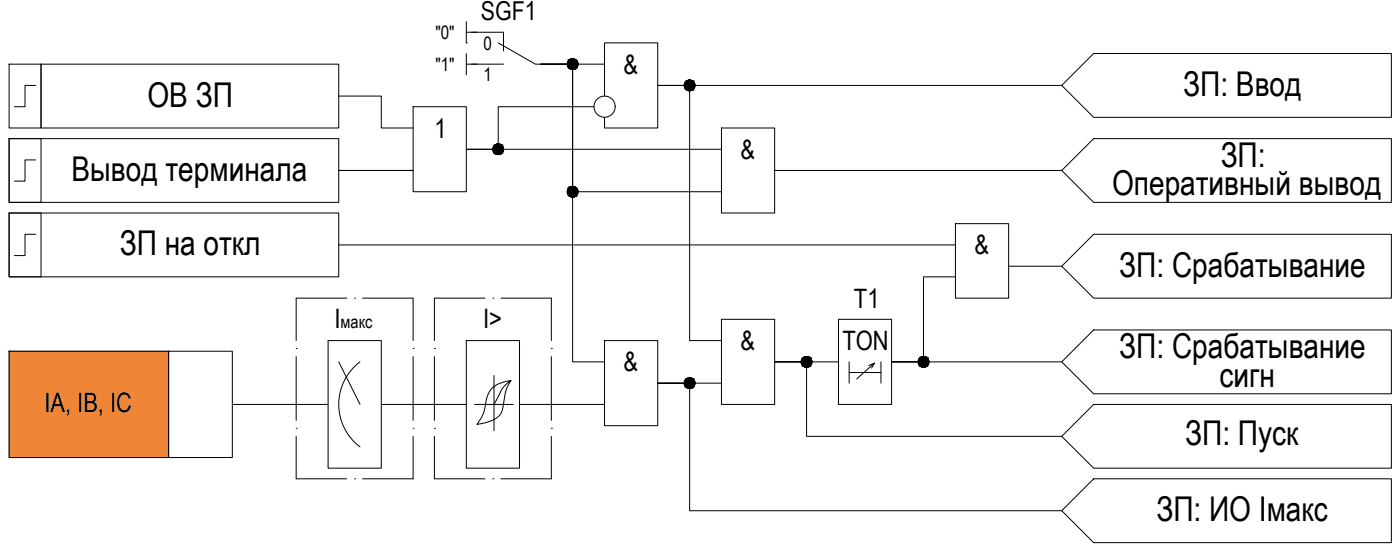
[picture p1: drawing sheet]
<svg xmlns="http://www.w3.org/2000/svg" width="574mm" height="225mm" viewBox="0 0 574 225" stroke-linecap="round" stroke-linejoin="round" font-family="sans-serif">
<!-- layer: 0 -->
<g fill="none" stroke="#000" stroke-width=".41">
<path d="M191.1 17.6h.1M191.1 13.2h4.4M191.1 8.9v8.7M3.7 26.3h13.1v26.2h-13.1zM14.6 35h-4.3v8.7h-4.4M16.8 26.3h122v26.2h-122zM138.8 39.4h17.5v13.1h13M191.1 21.9v8.8M191.1 26.3h4.4M221.6 26.3h13.1v122h13M221.6 26.3h13.1v52.3h61M221.6 26.3h26.1"/>
<path d="M247.7 39.4v-21.8h21.8v34.9h-21.8v-4.4M435.1 35h-165.6h13.1v104.6h13.1M448.2 21.9h122v26.2h-122l-13.1-13.1zM3.7 56.8h135.1v26.1h-135.1zM3.7 56.8h13.1v26.1h-13.1zM169.3 43.7h21.8v34.9h-21.8zM243.4 43.7h-39.2v17.5h-13.1h104.6M295.7 52.5h21.8v34.8h-21.8zM14.6 65.5h-4.3v8.7h-4.4M138.8 69.9h30.5M317.5 69.9h117.6M435.1 69.9l13.1-13.1h122v26.1h-122z"/>
<path d="M3.7 87.3h13.1v26.2h-13.1zM3.7 87.3h135.1v26.2h-135.1zM14.6 96h-4.3v8.7h-4.4M391.5 91.7h21.9v30.5h-21.9zM448.2 96h122v26.2h-122l-13.1-13.1zM138.8 100.4h252.7M391.5 113.5h-13v34.8h-13.1h69.7M413.4 109.1h21.7M134.5 139.6h21.8v52.3h-21.8zM191.1 139.6h21.8v52.3h-21.8zM247.7 139.6h21.8v34.9h-21.8zM295.7 130.9h21.8v34.8h-21.8z"/>
<path d="M343.6 130.9h21.8v34.8h-21.8zM448.2 135.2h122v26.2h-122l-13.1-13.1zM3.7 143.9h65.4v43.6h-65.4zM69.1 143.9h26.1v43.6h-26.1zM138.8 148.3l8.7 17.4M147.5 148.3a21.8 21.8 0 0 0 0 34.8M202.4 153.9v22.6M209.4 155.9l-.7 1.2a31.2 31.2 0 0 0-2.8 10.8 8.5 8.5 0 0 1-6.8 5.3l-3.6 .7a18.5 18.5 0 0 0 4-10.8 8.8 8.8 0 0 1 7.8-6.8l2.1-.4-3.4 3.1-3.6 6.7h-7.9M295.7 157h-26.2h13.1v52.3h152.5M343.6 148.3h-26.1h13v30.5h104.6M348 148.3v8.7M348 152.7h13"/>
<path d="M356.1 149.8l2.3-1-7.3 6.5M358.4 148.8l-1.2 2M361 148.3v8.7M95.2 165.7h39.3M156.3 165.7h34.8M202.4 165.7h8M212.9 165.7h34.8M448.2 165.7h122v26.2h-122l-13.1-13.1zM448.2 196.2h122v26.2h-122l-13.1-13.1z"/>
<circle cx="234.7" cy="26.3" r="2.18"/>
<circle cx="282.6" cy="35" r="2.18"/>
<circle cx="247.8" cy="43.7" r="4.3"/>
<circle cx="204.2" cy="61.2" r="2.18"/>
<circle cx="234.7" cy="78.6" r="2.18"/>
<circle cx="282.6" cy="157" r="2.18"/>
<circle cx="330.6" cy="148.3" r="2.18"/>
<circle cx="378.5" cy="148.3" r="2.18"/>
</g>
<g fill="none" stroke="#000" stroke-width=".41">
<path d="M193.3 13.2h13v7.7M204.2 17.6l15.2 8.7h13.1M193.3 26.3h13M142.1 122.2h-20.7v17.4M145.3 122.2h.1M148.6 122.2h20.7v17.4M198.7 122.2h-20.7v17.4M202 122.2h.1M205.3 122.2h20.6v17.4M121.4 142.8h.1M121.4 146.1v26.2M169.3 142.8h.1"/>
<path d="M169.3 146.1v26.2M178 142.8h.1M178 146.1v26.2M225.9 142.8h.1M225.9 146.1v26.2M121.4 175.5h.1M121.4 178.8v17.4h20.7M169.3 175.5h.1M169.3 178.8v17.4h-20.7M178 175.5h.1M178 178.8v17.4h20.7M225.9 175.5h.1"/>
<path d="M225.9 178.8v17.4h-20.6M145.3 196.2h.1M202 196.2h.1"/>
</g>
<!-- layer: 0 -->
<g fill="#000" stroke="#000" stroke-width=".41">
<path d="M234.2 28.4h1zM234.4 24.1h.5zM282.1 37.1h1zM282.3 32.9h.5zM203.8 59h.6zM203.7 63.3h1zM234.4 76.4h.5zM234.2 80.7h1zM282.1 159.1h1zM282.3 154.9h.5zM330.1 150.4h1zM330.2 146.1h.6z"/>
<path d="M378 150.4h1zM378.2 146.1h.5z"/>
<path d="M234.2 28.4l.7 .1zM234.4 28.5h.5z"/>
<path d="M234.4 24.1l.8 .1zM234.2 24.2h1z"/>
<path d="M234.2 24.2l1.1 .1zM233.9 24.3h1.4z"/>
<path d="M233.9 24.3h1.7zM233.8 24.3h1.8z"/>
<path d="M233.9 28.4h1.4zM233.9 28.4h1.3z"/>
<path d="M233.8 24.3l2 .1zM233.6 24.4h2.2z"/>
<path d="M233.8 28.3h1.8zM233.8 28.3l1.5 .1z"/>
<path d="M233.6 24.4l2.3 .1zM233.4 24.5h2.5z"/>
<path d="M233.6 28.2h2.2zM233.6 28.2l2 .1z"/>
<path d="M233.4 24.5l2.7 .1zM233.3 24.6h2.8z"/>
<path d="M233.4 28.1h2.5zM233.4 28.1l2.4 .1z"/>
<path d="M233.3 24.6l3 .2zM233.1 24.8h3.2z"/>
<path d="M233.3 27.9h2.8zM233.3 27.9l2.6 .2z"/>
<path d="M233.1 24.8l3.3 .1zM233.1 24.8l3.3 .1z"/>
<path d="M233.1 27.8h3.2zM233.1 27.8l3 .1z"/>
<path d="M233 24.9l3.5 .2zM233 24.9l3.5 .2h-3.7z"/>
<path d="M233 27.6h3.4zM233 27.6l3.3 .2z"/>
<path d="M232.8 25.1l3.8 .2-.1-.2zM232.8 25.1l3.8 .2h-3.8z"/>
<path d="M232.8 27.5h3.7zM232.8 27.5l3.6 .1z"/>
<path d="M232.8 25.3l3.9 .2zM232.8 25.3l3.9 .2z"/>
<path d="M232.8 27.3h3.8zM232.8 27.3l3.7 .2z"/>
<path d="M232.7 25.5l4 .2v-.2zM232.7 25.5l4 .2h-4.1z"/>
<path d="M232.7 27.1l3.9 .2 .1-.2zM232.7 27.1l3.9 .2h-3.8z"/>
<path d="M232.6 25.7l4.2 .2zM232.6 25.7l4.2 .2z"/>
<path d="M232.6 26.9h4.1zM232.6 26.9l4.1 .2z"/>
<path d="M232.5 25.9l4.3 .2v-.2zM232.5 25.9l4.3 .2h-4.3z"/>
<path d="M232.5 26.1l4.4 .2-.1-.2zM232.5 26.1l4.4 .2h-4.4z"/>
<path d="M232.5 26.5l4.3 .2v-.2zM232.5 26.5l4.3 .2h-4.3z"/>
<path d="M232.5 26.7l4.2 .2 .1-.2zM232.5 26.7l4.2 .2h-4.1z"/>
<path d="M232.5 26.3l4.3 .2 .1-.2zM232.5 26.3l4.3 .2h-4.3z"/>
<path d="M282.1 37.1l.7 .1zM282.3 37.2h.5z"/>
<path d="M282.3 32.9h.8zM282.1 32.9h1z"/>
<path d="M282.1 32.9h1.2zM281.9 32.9h1.4z"/>
<path d="M281.9 32.9l1.6 .1zM281.7 33h1.8z"/>
<path d="M281.9 37.1h1.4zM281.9 37.1h1.2z"/>
<path d="M281.7 33l2 .1zM281.5 33.1h2.2z"/>
<path d="M281.7 37h1.8zM281.7 37l1.6 .1z"/>
<path d="M281.5 33.1l2.4 .1zM281.4 33.2h2.5z"/>
<path d="M281.5 36.9h2.2zM281.5 36.9l2 .1z"/>
<path d="M281.4 33.2l2.6 .2zM281.2 33.4h2.8z"/>
<path d="M281.4 36.8h2.5zM281.4 36.8l2.3 .1z"/>
<path d="M281.2 33.4l3 .1zM281.2 33.4l3 .1h-3.1z"/>
<path d="M281.2 36.7h2.8zM281.2 36.7l2.7 .1z"/>
<path d="M281.1 33.5l3.2 .2zM280.9 33.7h3.4z"/>
<path d="M281.1 36.5h3.1zM281.1 36.5l2.9 .2z"/>
<path d="M280.9 33.7l3.5 .1zM280.9 33.7l3.5 .1z"/>
<path d="M280.9 36.4h3.4zM280.9 36.4l3.3 .1z"/>
<path d="M280.8 33.8l3.7 .2zM280.8 33.8l3.7 .2h-3.8z"/>
<path d="M280.8 36.2h3.6zM280.8 36.2l3.5 .2z"/>
<path d="M280.7 34l3.9 .2-.1-.2zM280.7 34l3.9 .2h-4z"/>
<path d="M280.7 36h3.8zM280.7 36l3.7 .2z"/>
<path d="M280.6 34.2l4.1 .2-.1-.2zM280.6 34.2l4.1 .2h-4.2z"/>
<path d="M280.6 35.8l3.9 .2 .1-.2zM280.6 35.8l3.9 .2h-3.8z"/>
<path d="M280.5 34.4l4.2 .2zM280.5 34.4l4.2 .2z"/>
<path d="M280.5 35.6h4.2zM280.5 35.6l4.1 .2z"/>
<path d="M280.5 34.6l4.3 .2-.1-.2zM280.5 34.6l4.3 .2h-4.4z"/>
<path d="M280.5 35.4l4.2 .2v-.2zM280.5 35.4l4.2 .2h-4.2z"/>
<path d="M280.4 34.8l4.4 .2v-.2zM280.4 34.8l4.4 .2h-4.4z"/>
<path d="M280.4 35l4.4 .2v-.2zM280.4 35l4.4 .2h-4.4z"/>
<path d="M280.4 35.2l4.3 .2 .1-.2zM280.4 35.2l4.3 .2h-4.2z"/>
<path d="M203.8 59l.9 .1zM203.7 59.1h1z"/>
<path d="M203.7 59.1h1.2zM203.5 59.1h1.4z"/>
<path d="M203.5 59.1l1.6 .1zM203.3 59.2h1.8z"/>
<path d="M203.3 59.2l1.9 .1zM203.1 59.3h2.1z"/>
<path d="M203.1 59.3l2.4 .1zM202.9 59.4h2.6z"/>
<path d="M202.9 59.4l2.7 .1zM202.7 59.5h2.9z"/>
<path d="M202.7 59.5l3 .2zM202.7 59.5l3 .2z"/>
<path d="M202.6 59.7l3.3 .1zM202.6 59.7l3.3 .1h-3.5z"/>
<path d="M202.4 59.8l3.6 .2zM202.4 59.8l3.6 .2z"/>
<path d="M202.4 60l3.7 .2zM202.4 60l3.7 .2h-3.9z"/>
<path d="M203.7 63.3h.7zM203.8 63.3h.6z"/>
<path d="M203.5 63.2h1.4zM203.5 63.2l1.2 .1z"/>
<path d="M203.3 63.1h1.8zM203.3 63.1l1.6 .1z"/>
<path d="M203.1 63h2.1zM203.1 63l2 .1z"/>
<path d="M202.9 63h2.6zM202.9 63h2.3z"/>
<path d="M202.7 62.8h2.9zM202.7 62.8l2.8 .2z"/>
<path d="M202.6 62.7h3.1zM202.6 62.7l3 .1z"/>
<path d="M202.4 62.5h3.5zM202.4 62.5l3.3 .2z"/>
<path d="M202.4 62.3h3.6zM202.4 62.3l3.5 .2z"/>
<path d="M202.2 60.2l4 .1zM202.2 60.2l4 .1z"/>
<path d="M202.2 62.1h3.9zM202.2 62.1l3.8 .2z"/>
<path d="M202.1 60.3l4.2 .2-.1-.2zM202.1 60.3l4.2 .2h-4.2z"/>
<path d="M202.1 62h4.1zM202.1 62l4 .1z"/>
<path d="M202.1 60.5l4.2 .3v-.3zM202.1 60.5l4.2 .3h-4.3z"/>
<path d="M202.1 61.8l4.1 .2 .1-.2zM202.1 61.8l4.1 .2h-4.1z"/>
<path d="M202 60.8l4.3 .2v-.2zM202 60.8l4.3 .2h-4.3z"/>
<path d="M202 61.6l4.3 .2v-.2zM202 61.6l4.3 .2h-4.2z"/>
<path d="M202 61l4.3 .2v-.2zM202 61l4.3 .2h-4.3z"/>
<path d="M202 61.2l4.3 .1zM202 61.2l4.3 .1z"/>
<path d="M202 61.3l4.3 .3v-.3zM202 61.3l4.3 .3h-4.3z"/>
<path d="M234.4 76.4l.8 .1zM234.2 76.5h1z"/>
<path d="M234.2 76.5h1.1zM233.9 76.5h1.4z"/>
<path d="M233.9 76.5l1.7 .1zM233.8 76.6h1.8z"/>
<path d="M233.8 76.6l2 .1zM233.6 76.7h2.2z"/>
<path d="M233.6 76.7l2.3 .1zM233.4 76.8h2.5z"/>
<path d="M233.4 76.8l2.7 .1zM233.3 76.9h2.8z"/>
<path d="M233.3 76.9l3 .2zM233.3 76.9l3 .2h-3.2z"/>
<path d="M233.1 77.1l3.3 .1zM233.1 77.1l3.3 .1z"/>
<path d="M233 77.2l3.5 .2zM233 77.2l3.5 .2h-3.7z"/>
<path d="M233 79.9h3.4zM233 79.9l3.3 .2z"/>
<path d="M232.8 77.4l3.8 .2-.1-.2zM232.8 77.4l3.8 .2h-3.8z"/>
<path d="M232.8 79.8h3.7zM232.8 79.8l3.6 .1z"/>
<path d="M232.8 77.6l3.9 .2zM232.8 77.6l3.9 .2z"/>
<path d="M232.8 79.6h3.8zM232.8 79.6l3.7 .2z"/>
<path d="M232.7 77.8l4 .2v-.2zM232.7 77.8l4 .2h-4.1z"/>
<path d="M232.7 79.4l3.9 .2 .1-.2zM232.7 79.4l3.9 .2h-3.8z"/>
<path d="M232.6 78l4.2 .2-.1-.2zM232.6 78l4.2 .2h-4.3z"/>
<path d="M232.6 79.2h4.1zM232.6 79.2l4.1 .2z"/>
<path d="M232.5 78.2l4.3 .2zM232.5 78.2l4.3 .2z"/>
<path d="M232.5 78.4l4.4 .2-.1-.2zM232.5 78.4l4.4 .2h-4.4z"/>
<path d="M232.5 78.8l4.3 .2v-.2zM232.5 78.8l4.3 .2h-4.3z"/>
<path d="M232.5 79l4.2 .2 .1-.2zM232.5 79l4.2 .2h-4.1z"/>
<path d="M232.5 78.6l4.3 .2 .1-.2zM232.5 78.6l4.3 .2h-4.3z"/>
<path d="M234.2 80.7h.7zM234.4 80.7h.5z"/>
<path d="M233.9 80.6h1.4zM233.9 80.6l1.3 .1z"/>
<path d="M233.8 80.6h1.8zM233.8 80.6h1.5z"/>
<path d="M233.6 80.5h2.2zM233.6 80.5l2 .1z"/>
<path d="M233.4 80.4h2.5zM233.4 80.4l2.4 .1z"/>
<path d="M233.3 80.2h2.8zM233.3 80.2l2.6 .2z"/>
<path d="M233.1 80.1h3.2zM233.1 80.1l3 .1z"/>
<path d="M282.1 159.1l.7 .1zM282.3 159.2h.5z"/>
<path d="M282.3 154.9h.8zM282.1 154.9h1z"/>
<path d="M282.1 154.9h1.2zM281.9 154.9h1.4z"/>
<path d="M281.9 154.9l1.6 .1zM281.7 155h1.8z"/>
<path d="M281.9 159.1h1.4zM281.9 159.1h1.2z"/>
<path d="M281.7 155l2 .1zM281.5 155.1h2.2z"/>
<path d="M281.7 159h1.8zM281.7 159l1.6 .1z"/>
<path d="M281.5 155.1l2.4 .1zM281.4 155.2h2.5z"/>
<path d="M281.5 158.9h2.2zM281.5 158.9l2 .1z"/>
<path d="M281.4 155.2l2.6 .2zM281.2 155.4h2.8z"/>
<path d="M281.4 158.8h2.5zM281.4 158.8l2.3 .1z"/>
<path d="M281.2 155.4l3 .1zM281.2 155.4l3 .1z"/>
<path d="M281.2 158.7h2.8zM281.2 158.7l2.7 .1z"/>
<path d="M281.1 155.5l3.2 .2zM281.1 155.5l3.2 .2h-3.4z"/>
<path d="M281.1 158.5h3.1zM281.1 158.5l2.9 .2z"/>
<path d="M280.9 155.7l3.5 .1zM280.9 155.7l3.5 .1z"/>
<path d="M280.9 158.4h3.4zM280.9 158.4l3.3 .1z"/>
<path d="M280.8 155.8l3.7 .2zM280.8 155.8l3.7 .2h-3.8z"/>
<path d="M280.8 158.2h3.6zM280.8 158.2l3.5 .2z"/>
<path d="M280.7 156l3.9 .2-.1-.2zM280.7 156l3.9 .2h-4z"/>
<path d="M280.7 158h3.8zM280.7 158l3.7 .2z"/>
<path d="M280.6 156.2l4.1 .2zM280.6 156.2l4.1 .2z"/>
<path d="M280.6 157.8l3.9 .2 .1-.2zM280.6 157.8l3.9 .2h-3.8z"/>
<path d="M280.5 156.4l4.2 .2v-.2zM280.5 156.4l4.2 .2h-4.2z"/>
<path d="M280.5 157.6l4.1 .2 .1-.2zM280.5 157.6l4.1 .2h-4z"/>
<path d="M280.5 156.6l4.3 .2-.1-.2zM280.5 156.6l4.3 .2h-4.4z"/>
<path d="M280.5 157.4h4.2zM280.5 157.4l4.2 .2z"/>
<path d="M280.4 156.8l4.4 .2v-.2zM280.4 156.8l4.4 .2h-4.4z"/>
<path d="M280.4 157l4.4 .2v-.2zM280.4 157l4.4 .2h-4.4z"/>
<path d="M280.4 157.2l4.3 .2 .1-.2zM280.4 157.2l4.3 .2h-4.2z"/>
<path d="M330.1 150.4l.7 .1zM330.2 150.5h.6z"/>
<path d="M330.2 146.1l.9 .1zM330.1 146.2h1z"/>
<path d="M330.1 146.2h1.1zM329.8 146.2h1.4z"/>
<path d="M329.8 146.2l1.6 .1zM329.7 146.3h1.7z"/>
<path d="M329.8 150.4h1.4zM329.8 150.4h1.3z"/>
<path d="M329.7 146.3l1.9 .1zM329.4 146.4h2.2z"/>
<path d="M329.7 150.3h1.7zM329.7 150.3l1.5 .1z"/>
<path d="M329.4 146.4l2.4 .1zM329.3 146.5h2.5z"/>
<path d="M329.4 150.2h2.2zM329.4 150.2l2 .1z"/>
<path d="M329.3 146.5l2.6 .1zM329.1 146.6h2.8z"/>
<path d="M329.3 150.1h2.5zM329.3 150.1l2.3 .1z"/>
<path d="M329.1 146.6l3 .2zM329.1 146.6l3 .2h-3.1z"/>
<path d="M329.1 149.9h2.8zM329.1 149.9l2.7 .2z"/>
<path d="M329 146.8l3.2 .1zM328.8 146.9h3.4z"/>
<path d="M329 149.8h3.1zM329 149.8l2.9 .1z"/>
<path d="M328.8 146.9l3.6 .2zM328.8 146.9l3.6 .2z"/>
<path d="M328.8 149.7h3.4zM328.8 149.7l3.3 .1z"/>
<path d="M328.7 147.1l3.8 .2-.1-.2zM328.7 147.1l3.8 .2h-3.9z"/>
<path d="M328.7 149.5h3.7zM328.7 149.5l3.5 .2z"/>
<path d="M328.6 147.3l4 .2zM328.6 147.3l4 .2z"/>
<path d="M328.6 149.3h3.9zM328.6 149.3l3.8 .2z"/>
<path d="M328.5 147.5l4.1 .2v-.2zM328.5 147.5l4.1 .2h-4.2z"/>
<path d="M328.5 149.1l4 .2 .1-.2zM328.5 149.1l4 .2h-3.9z"/>
<path d="M328.4 147.7l4.3 .2zM328.4 147.7l4.3 .2z"/>
<path d="M328.4 148.9h4.2zM328.4 148.9l4.2 .2z"/>
<path d="M328.4 147.9l4.3 .2v-.2zM328.4 147.9l4.3 .2h-4.3z"/>
<path d="M328.4 148.7l4.2 .2 .1-.2zM328.4 148.7l4.2 .2h-4.2z"/>
<path d="M328.4 148.1l4.3 .2v-.2zM328.4 148.1l4.3 .2h-4.3z"/>
<path d="M328.4 148.3l4.3 .2v-.2zM328.4 148.3l4.3 .2h-4.3z"/>
<path d="M328.4 148.5l4.3 .2v-.2zM328.4 148.5l4.3 .2h-4.3z"/>
<path d="M378 150.4l.7 .1zM378.2 150.5h.5z"/>
<path d="M378.2 146.1l.8 .1zM378 146.2h1z"/>
<path d="M378 146.2h1.1zM377.7 146.2h1.4z"/>
<path d="M377.7 146.2l1.7 .1zM377.6 146.3h1.8z"/>
<path d="M377.7 150.4h1.4zM377.7 150.4h1.3z"/>
<path d="M377.6 146.3l1.9 .1zM377.4 146.4h2.1z"/>
<path d="M377.6 150.3h1.8zM377.6 150.3l1.5 .1z"/>
<path d="M377.4 146.4l2.3 .1zM377.2 146.5h2.5z"/>
<path d="M377.4 150.2h2.1zM377.4 150.2l2 .1z"/>
<path d="M377.2 146.5l2.7 .1zM377 146.6h2.9z"/>
<path d="M377.2 150.1h2.5zM377.2 150.1l2.3 .1z"/>
<path d="M377 146.6l3 .2zM377 146.6l3 .2h-3.1z"/>
<path d="M377 149.9h2.9zM377 149.9l2.7 .2z"/>
<path d="M376.9 146.8l3.3 .1zM376.9 146.8l3.3 .1z"/>
<path d="M376.9 149.8h3.1zM376.9 149.8l3 .1z"/>
<path d="M376.8 146.9l3.5 .2zM376.8 146.9l3.5 .2h-3.7z"/>
<path d="M376.8 149.7h3.4zM376.8 149.7l3.2 .1z"/>
<path d="M376.6 147.1l3.8 .2zM376.6 147.1l3.8 .2h-3.9z"/>
<path d="M376.6 149.5h3.7zM376.6 149.5l3.6 .2z"/>
<path d="M376.5 147.3l4 .2zM376.5 147.3l4 .2z"/>
<path d="M376.5 149.3h3.9zM376.5 149.3l3.8 .2z"/>
<path d="M376.5 147.5l4 .2v-.2zM376.5 147.5l4 .2h-4.1z"/>
<path d="M376.5 149.1l3.9 .2 .1-.2zM376.5 149.1l3.9 .2h-3.9z"/>
<path d="M376.4 147.7l4.2 .2zM376.4 147.7l4.2 .2z"/>
<path d="M376.4 148.9h4.1zM376.4 148.9l4.1 .2z"/>
<path d="M376.4 147.9l4.2 .2v-.2zM376.4 147.9l4.2 .2h-4.3z"/>
<path d="M376.3 148.1l4.4 .2-.1-.2zM376.3 148.1l4.4 .2h-4.4z"/>
<path d="M376.3 148.5l4.3 .2v-.2zM376.3 148.5l4.3 .2h-4.2z"/>
<path d="M376.4 148.7l4.1 .2 .1-.2zM376.4 148.7l4.1 .2h-4.1z"/>
<path d="M376.3 148.3l4.3 .2 .1-.2zM376.3 148.3l4.3 .2h-4.3z"/>
</g>
<path d="M3.7 143.9l65.4 43.6v-43.6zM3.7 143.9l65.4 43.6h-65.4z" fill="#ef8637" stroke="#ef8637" stroke-width=".41"/>
<g font-size="14">
<text x="484.9" y="39.3">ЗП: Ввод</text>
<text x="60.5" y="43.6">ОВ ЗП</text>
<text x="500.3" y="68.2">ЗП:</text>
<text x="29.3" y="74">Вывод терминала</text>
<text x="455.8" y="80.1">Оперативный вывод</text>
<text x="49.1" y="104.7">ЗП на откл</text>
<text x="458.7" y="113.4">ЗП: Срабатывание</text>
<text x="458.7" y="146.8">ЗП: Срабатывание</text>
<text x="499.8" y="158.4">сигн</text>
<text x="485.7" y="182.4">ЗП: Пуск</text>
<text x="473.9" y="213.6">ЗП: ИО Iмакс</text>
</g>
<g font-size="11">
<text x="255.5" y="30.2">&amp;</text>
<text x="178.1" y="56.4">1</text>
<text x="303.5" y="65.1">&amp;</text>
<text x="399.3" y="104.3">&amp;</text>
<text x="350" y="126.1">T1</text>
<text x="137" y="134.4">I</text>
<text x="198" y="134.4">I&gt;</text>
<text x="303.5" y="143.5">&amp;</text>
<text x="345.3" y="143.5">TON</text>
<text x="255.5" y="152.2">&amp;</text>
<text x="18.2" y="169">IA, IB, IC</text>
</g>
<text font-size="10.7" x="197.1" y="8.3">SGF1</text>
<g font-size="7.6">
<text x="178.4" y="16">&quot;0&quot;</text>
<text x="198.1" y="20.3">0</text>
<text x="178.4" y="29.1">&quot;1&quot;</text>
<text x="198.1" y="33.4">1</text>
</g>
<text font-size="7.3" x="139.5" y="134.4">макс</text>
</svg>
